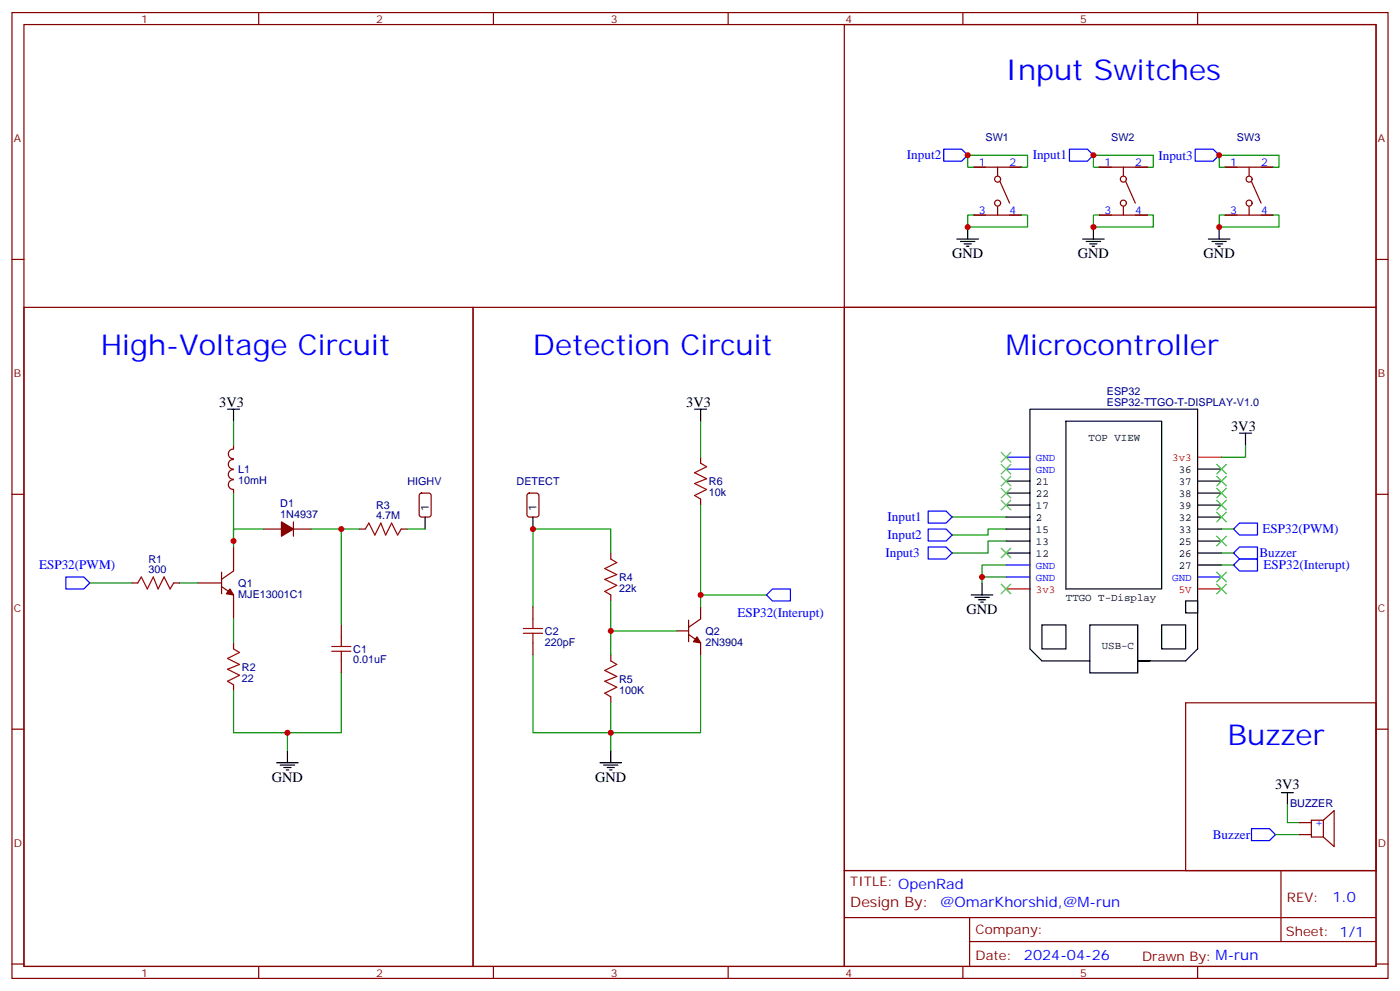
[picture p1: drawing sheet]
<svg xmlns="http://www.w3.org/2000/svg" width="412mm" height="292mm" viewBox="0 0 412 292" stroke-linecap="round" stroke-linejoin="round" font-family="sans-serif">
<g fill="none" stroke="#870000" stroke-width=".35">
<path d="M3.5 3.7h405.4v284.3h-405.4zM7.1 7.2h398.2v277.3h-398.2zM76.2 3.7v3.5M145.3 3.7v3.5M214.5 3.7v3.5M248.7 7.2h156.6v83.3h-156.6zM283.6 3.7v3.5M352.8 3.7v3.5M286.8 49.2h14.1M293.9 49.2v2.5M294.6 53.4l2.8 6.4M323.8 49.2h14.2"/>
<path d="M330.9 49.2v2.5M331.6 53.4l2.8 6.4M360.9 49.2h14.1M367.9 49.2v2.5M368.7 53.4l2.8 6.4M3.5 76.4h3.6M286.8 63.3h14.1M293.9 60.9v2.4M323.8 63.3h14.2M330.9 60.9v2.4M360.9 63.3h14.1M367.9 60.9v2.4"/>
<path d="M405.3 76.4h3.6M7.1 90.5h132.2v194h-132.2zM139.3 90.5h109.4v194h-109.4zM248.7 90.5h156.6v165.8h-156.6zM68.8 138.3a1.41 1.41 0 0 0-1.5 1.4 1.41 1.41 0 0 0 1.5 1.4M68.8 135.3a1.41 1.41 0 0 0-1.5 1.4 1.41 1.41 0 0 0 1.5 1.4M68.8 132.2a1.41 1.41 0 0 0-1.5 1.4 1.41 1.41 0 0 0 1.5 1.4M68.8 131.1v1M206.4 134.6v1.7M3.5 145.5h3.6M68.8 141.3a1.41 1.41 0 0 0-1.5 1.4 1.41 1.41 0 0 0 1.5 1.4M68.8 144.1v1.1"/>
<path d="M77.6 155.8h5.3M86.4 153.6v4.3M86.4 155.8h5.3M105.8 155.8h1.8M118.2 155.8h1.7M123.7 145.4l.5-.2h2.1l.6 .4 .1 5.9-.5 .7h-2.3l-.7-.4v-5.9zM155.5 145.4l.4-.2h2.1l.7 .4v5.9l-.4 .7h-2.4l-.6-.4-.1-5.9zM206.4 146.9v1.8M405.3 145.5h3.6M38.8 171.6h1.8M51.2 171.6h1.7M58.2 171.6h7.1"/>
<path d="M65.3 172.7l3.5 2.5v7M65.3 168.5v6.3M68.8 161v7.1l-3.5 2.5M157 178.7v3.5M179.9 162.8v1.8M179.9 175.2v1.7M206.4 178.7v3.5l-3.6 2.5M68.8 189.3v1.7M100.5 184v3.5M100.5 194.6v3.5M157 189.3v3.5M179.9 192.8v1.8"/>
<path d="M199.3 185.7h3.5M202.8 186.8l3.6 2.5v3.5M202.8 182.6v6.3M3.5 214.7h3.6M68.8 201.6v1.8M179.9 205.1v1.8M349.2 206.9h56.1v49.4h-56.1zM405.3 214.7h3.6M248.7 256.3h156.6v28.2h-156.6zM377.3 256.3v20.9M382.8 245.7h3.5M382.8 242.2h3.5"/>
<path d="M389.8 241.5h-3.5v4.9h3.5M389.8 241.5v4.9M389.8 241.5l3.2-2.8v10.5l-3.2-2.8M248.7 270.1h156.5M285.6 277.2h119.6M285.6 270.1v14.2M3.5 283.8h3.6M76.2 284.5v3.5M145.3 284.5v3.5M214.5 284.5v3.5M283.6 284.5v3.5M352.8 284.5v3.5"/>
<path d="M405.3 283.8h3.6"/>
<circle cx="293.9" cy="52.7" r=".88"/>
<circle cx="293.9" cy="59.8" r=".88"/>
<circle cx="330.9" cy="59.8" r=".88"/>
<circle cx="330.9" cy="52.7" r=".88"/>
<circle cx="367.9" cy="52.7" r=".88"/>
<circle cx="367.9" cy="59.8" r=".88"/>
</g>
<g fill="none" stroke="#00f" stroke-width=".35">
<path d="M278 43.9h5.3l1.7 1.8-1.7 1.7h-5.3zM315 43.9h5.3l1.8 1.8-1.8 1.7h-5.3zM352.1 43.9h5.3l1.7 1.8-1.7 1.7h-5.3zM296.3 138.1h7.1M296.3 134.6h7.1M273.4 150.5h5.3l1.8 1.7-1.8 1.8h-5.3zM273.4 155.8h5.3l1.8 1.7-1.8 1.8h-5.3zM363.4 155.8l1.7-1.8h5.3v3.5h-5.3zM19.4 169.9h5.3l1.8 1.7-1.8 1.8h-5.3zM225.8 175.2l1.7-1.8h5.3v3.5h-5.3zM273.4 161h5.3l1.8 1.8-1.8 1.8h-5.3zM296.3 169.9h7.1"/>
<path d="M296.3 166.3h7.1M352.8 169.9h7M363.4 162.8l1.7-1.8h5.3v3.6h-5.3zM365.1 164.6h5.3v3.5h-5.3l-1.7-1.8zM368.7 243.9h5.2l1.8 1.8-1.8 1.8h-5.2z"/>
</g>
<g fill="none" stroke="#a10000" stroke-width=".35">
<path d="M206.4 136.3l1.7 1.1-3.5 1.8 3.5 1.7-3.5 1.4 3.5 1.8-3.5 1.8 1.8 1M107.6 155.8l1.1-1.8 1.7 3.5 1.8-3.5 1.4 3.5 1.8-3.5 1.7 3.5 1.1-1.7M40.6 171.6l1-1.7 1.8 3.5 1.8-3.5 1.4 3.5 1.7-3.5 1.8 3.5 1.1-1.8M179.9 164.6l1.8 1-3.5 1.8 3.5 1.8-3.5 1.4 3.5 1.7-3.5 1.8 1.7 1.1M68.8 191l1.8 1.1-3.6 1.8 3.6 1.7-3.6 1.4 3.6 1.8-3.6 1.8 1.8 1M97.7 191.7h5.7M97.7 190.3h5.7M100.5 187.5v2.8M100.5 191.7v2.9M154.2 186.4h5.6M154.2 185h5.6M157 182.2v2.8"/>
<path d="M157 186.4v2.9M179.9 194.6l1.8 1-3.5 1.8 3.5 1.7-3.5 1.5 3.5 1.7-3.5 1.8 1.7 1"/>
</g>
<g fill="none" stroke="#000" stroke-width=".35">
<path d="M281.9 70.4h6.3M282.9 71.1h4.3M284 71.8h2.1M284.7 72.5h.7M285 66.9v3.5M318.9 70.4h6.4M320 71.1h4.2M321 71.8h2.1M321.7 72.5h.7M322.1 66.9v3.5M356 70.4h6.3M357 71.1h4.2"/>
<path d="M358.1 71.8h2.1M358.8 72.5h.7M359.1 66.9v3.5M67 120.5h3.6M68.8 120.5v3.5M204.6 120.5h3.5M206.4 120.5v3.5M314 124h28.2v49.4h-28.2zM352.8 138.1h7M365.1 127.5h3.6M366.9 127.5v3.6M125.2 152.2v3.6"/>
<path d="M157 152.2v3.6M296.3 159.3h7.1M296.3 155.8h7.1M296.3 152.2h7.1M296.3 148.7h7.1M296.3 145.2h7.1M296.3 141.6h7.1M352.8 159.3h7M352.8 155.8h7M352.8 152.2h7M352.8 148.7h7M352.8 145.2h7"/>
<path d="M352.8 141.6h7M286.1 175.2h6.4M287.2 175.9h4.2M288.2 176.6h2.1M288.9 177.3h.7M289.3 171.6v3.6M296.3 162.8h7.1M349.2 176.9h3.6v3.5h-3.6zM352.8 166.3h7M352.8 162.8h7M306.9 184h7.1v7h-7.1zM321 184h14.1v14.1h-14.1z"/>
<path d="M321 194.6h-14.1l-3.5-3.6v-70.5h49.4v70.5l-3.6 3.6h-14.1h3.6M342.2 184h7v7h-7zM81.5 224.5h6.3M82.5 225.2h4.3M83.6 226h2.1M84.3 226.7h.7M84.7 221v3.5M176.7 224.5h6.4M177.8 225.2h4.2M178.9 226h2.1M179.6 226.7h.7M179.9 221v3.5"/>
<path d="M377.5 233.4h3.5M379.2 233.4v3.5"/>
</g>
<g fill="none" stroke="#008700" stroke-width=".35">
<path d="M286.8 49.2h-1.8v-3.5h17.7v3.5h-1.8M323.8 49.2h-1.7v-3.5h17.6v3.5h-1.7M360.9 49.2h-1.8v-3.5h17.7v3.5h-1.8M286.8 63.3h-1.8v3.6h17.7v-3.6h-1.8M323.8 63.3h-1.7v3.6h17.6v-3.6h-1.7M360.9 63.3h-1.8v3.6h17.7v-3.6h-1.8M68.8 124v7.1M206.4 124v10.6M366.9 131.1v3.5h-7.1M68.8 145.2v15.8M77.6 155.8h-8.8v3.5M91.7 155.8h8.8v28.2"/>
<path d="M100.5 155.8h5.3M119.9 155.8h5.3M206.4 148.7v30M280.5 152.2h15.8M296.3 155.8h-5.3v1.7h-10.5M296.3 159.3h-5.3v3.5h-10.5M359.8 155.8h3.6M26.5 171.6h12.3M52.9 171.6h5.3M179.9 162.8v-7h-22.9v22.9M179.9 176.9v8.8h19.4M206.4 175.2h19.4"/>
<path d="M296.3 169.9h-7v1.7M296.3 166.3h-7v3.6M359.8 166.3h3.6M359.8 162.8h3.6M68.8 182.2v7.1M100.5 198.1v17.6h-31.7v-12.3M157 192.8v22.9h22.9v5.3M179.9 185.7v7.1M206.4 192.8v22.9h-26.5v-8.8M84.7 215.7v5.3M379.2 236.9v5.3h3.6M375.7 245.7h7.1"/>
</g>
<g fill="#870000" stroke="#870000" stroke-width=".35">
<path d="M67.7 173.4l1.1 1.8-2.1-.4z"/>
<path d="M82.9 153.6l3.5 2.2-3.5 2.1z"/>
<path d="M205.3 187.5l1.1 1.8-2.1-.4z"/>
</g>
<path d="M352.8 134.6h7M296.3 173.4h7.1M352.8 173.4h7" fill="none" stroke="#f00" stroke-width=".35"/>
<g fill="none" stroke="#3c3" stroke-width=".35">
<path d="M294.9 136.7l2.8 2.8M294.9 133.2l2.8 2.8M297.7 136.7l-2.8 2.8M297.7 133.2l-2.8 2.8M358.4 136.7l2.8 2.8M361.2 136.7l-2.8 2.8M294.9 140.2l2.8 2.9M294.9 143.8l2.8 2.8M294.9 147.3l2.8 2.8M297.7 140.2l-2.8 2.9M297.7 143.8l-2.8 2.8M297.7 147.3l-2.8 2.8"/>
<path d="M358.4 140.2l2.8 2.9M358.4 143.8l2.8 2.8M358.4 147.3l2.8 2.8M358.4 150.8l2.8 2.8M358.4 157.9l2.8 2.8M361.2 140.2l-2.8 2.9M361.2 143.8l-2.8 2.8M361.2 147.3l-2.8 2.8M361.2 150.8l-2.8 2.8M361.2 157.9l-2.8 2.8M294.9 161.4l2.8 2.8M294.9 172l2.8 2.8"/>
<path d="M297.7 161.4l-2.8 2.8M297.7 172l-2.8 2.8M358.4 168.5l2.8 2.8M358.4 172l2.8 2.8M361.2 168.5l-2.8 2.8M361.2 172l-2.8 2.8"/>
</g>
<g fill="#c00">
<circle cx="68.8" cy="159.3" r=".88"/>
<circle cx="206.4" cy="175.2" r=".88"/>
<circle cx="179.9" cy="185.7" r=".88"/>
<circle cx="179.9" cy="215.7" r=".88"/>
<circle cx="285" cy="66.9" r=".88"/>
<circle cx="322.1" cy="66.9" r=".88"/>
<circle cx="359.1" cy="66.9" r=".88"/>
<circle cx="359.1" cy="45.7" r=".88"/>
<circle cx="322.1" cy="45.7" r=".88"/>
<circle cx="285" cy="45.7" r=".88"/>
<circle cx="157" cy="155.8" r=".88"/>
<circle cx="289.3" cy="169.9" r=".88"/>
<circle cx="100.5" cy="155.8" r=".88"/>
<circle cx="84.7" cy="215.7" r=".88"/>
</g>
<g font-size="8.5" fill="#00f">
<text x="296.3" y="23.5">Input Switches</text>
<text x="29.7" y="104.6">High-Voltage Circuit</text>
<text x="157" y="104.6">Detection Circuit</text>
<text x="296.3" y="104.6">Microcontroller</text>
<text x="361.6" y="219.3">Buzzer</text>
</g>
<g font-size="4.2">
<text x="280.5" y="76">GND</text>
<text x="317.5" y="76">GND</text>
<text x="354.5" y="76">GND</text>
<text x="64.6" y="119.8">3V3</text>
<text x="202.1" y="119.8">3V3</text>
<text x="362.7" y="126.8">3V3</text>
<text x="284.7" y="180.8">GND</text>
<text x="80.1" y="230.2">GND</text>
<text x="175.3" y="230.2">GND</text>
<text x="375.6" y="232.3">3V3</text>
</g>
<text font-size="4.2" fill="#800" x="250.5" y="266.9">Design By:</text>
<g font-size="4.2" fill="#00f">
<text x="276.9" y="266.9">@OmarKhorshid,@M-run</text>
<text x="392.5" y="265.6">1.0</text>
<text x="301.6" y="282.8">2024-04-26</text>
</g>
<g font-size="3.9" fill="#00f">
<text x="267.2" y="47">Input2</text>
<text x="304.2" y="47">Input1</text>
<text x="341.2" y="47">Input3</text>
<text x="261.4" y="153.5">Input1</text>
<text x="261.4" y="158.8">Input2</text>
<text x="371.9" y="157.1">ESP32(PWM)</text>
<text x="11.5" y="167.6">ESP32(PWM)</text>
<text x="260.8" y="164.1">Input3</text>
<text x="371" y="164">Buzzer</text>
<text x="372.2" y="167.6">ESP32(Interupt)</text>
<text x="217.2" y="181.7">ESP32(Interupt)</text>
<text x="357.3" y="247.1">Buzzer</text>
</g>
<g font-size="3.9" fill="#800">
<text x="250.5" y="260.9">TITLE: OpenRad</text>
<text x="379.1" y="265.6">REV:</text>
<text x="287.4" y="275.1">Company:</text>
<text x="378.7" y="275.7">Sheet: 1/1</text>
<text x="287.4" y="282.8">Date:</text>
<text x="336.4" y="282.8">Drawn By: M-run</text>
</g>
<g font-size="3.2" fill="#800">
<text x="41.6" y="6.7">1</text>
<text x="110.8" y="6.7">2</text>
<text x="179.9" y="6.7">3</text>
<text x="249.1" y="6.7">4</text>
<text x="318.2" y="6.7">5</text>
<text x="4.1" y="41.8">A</text>
<text x="405.9" y="41.8">A</text>
<text x="4.1" y="110.9">B</text>
<text x="405.9" y="110.9">B</text>
<text x="4.1" y="180.1">C</text>
<text x="405.9" y="180.1">C</text>
<text x="4.1" y="249.2">D</text>
<text x="405.9" y="249.2">D</text>
<text x="41.6" y="287.5">1</text>
<text x="110.8" y="287.5">2</text>
<text x="179.9" y="287.5">3</text>
<text x="249.1" y="287.5">4</text>
<text x="318.2" y="287.5">5</text>
</g>
<g font-size="3.2" fill="#000080">
<text x="290.3" y="41.4">SW1</text>
<text x="327.3" y="41.4">SW2</text>
<text x="364.4" y="41.4">SW3</text>
<text x="326.1" y="119.4">ESP32-TTGO-T-DISPLAY-V1.0</text>
<text x="326.1" y="116.2">ESP32</text>
<text x="70.2" y="142.4">10mH</text>
<text x="70.2" y="139.3">L1</text>
<text x="120" y="142.8">HIGHV</text>
<text x="152.2" y="142.8">DETECT</text>
<text x="208.8" y="142.8">R6</text>
<text x="82.6" y="149.4">D1</text>
<text x="110.8" y="149.8">R3</text>
<text x="208.8" y="146">10k</text>
<text x="82.6" y="152.6">1N4937</text>
<text x="110.8" y="152.9">4.7M</text>
<text x="43.8" y="165.6">R1</text>
<text x="43.8" y="168.8">300</text>
<text x="70.2" y="172.8">Q1</text>
<text x="182.4" y="171">R4</text>
<text x="70.2" y="175.9">MJE13001C1</text>
<text x="182.4" y="174.2">22k</text>
<text x="160.5" y="190">220pF</text>
<text x="160.5" y="186.9">C2</text>
<text x="207.8" y="190.1">2N3904</text>
<text x="207.8" y="186.9">Q2</text>
<text x="71.3" y="197.5">R2</text>
<text x="104.1" y="195.3">0.01uF</text>
<text x="104.1" y="192.2">C1</text>
<text x="71.3" y="200.6">22</text>
<text x="182.4" y="201">R5</text>
<text x="182.4" y="204.2">100K</text>
<text x="380" y="237.6">BUZZER</text>
</g>
<g font-size="3.2" fill="#00f">
<text x="288.3" y="48.9">1</text>
<text x="297.4" y="48.9">2</text>
<text x="325.4" y="48.9">1</text>
<text x="334.4" y="48.9">2</text>
<text x="362.4" y="48.9">1</text>
<text x="371.5" y="48.9">2</text>
<text x="288.3" y="63">3</text>
<text x="297.4" y="63">4</text>
<text x="325.4" y="63">3</text>
<text x="334.4" y="63">4</text>
<text x="362.4" y="63">3</text>
<text x="371.5" y="63">4</text>
<text x="305.2" y="135.6">GND</text>
<text x="305.2" y="139.2">GND</text>
<text x="305.2" y="167.4">GND</text>
<text x="305.2" y="170.9">GND</text>
<text x="345.3" y="170.9">GND</text>
<text x="387.3" y="243.2">+</text>
</g>
<g font-size="3.2">
<text x="320.7" y="129.8">TOP VIEW</text>
<text x="305.2" y="142.7">21</text>
<text x="347.2" y="142.7">37</text>
<text x="347.2" y="139.2">36</text>
<text x="305.2" y="149.8">17</text>
<text x="305.2" y="146.2">22</text>
<text x="347.2" y="149.8">39</text>
<text x="347.2" y="146.2">38</text>
<text x="126.3" y="150.5" transform="rotate(-90 126.3 150.5)">1</text>
<text x="158" y="150.5" transform="rotate(-90 158 150.5)">1</text>
<text x="305.2" y="153.3">2</text>
<text x="347.2" y="153.3">32</text>
<text x="305.2" y="160.3">13</text>
<text x="305.2" y="156.8">15</text>
<text x="347.2" y="160.3">25</text>
<text x="347.2" y="156.8">33</text>
<text x="305.2" y="163.9">12</text>
<text x="347.2" y="167.4">27</text>
<text x="347.2" y="163.9">26</text>
<text x="314" y="176.9">TTGO T-Display</text>
<text x="324.6" y="191">USB-C</text>
</g>
<g font-size="3.2" fill="#f00">
<text x="345.3" y="135.6">3v3</text>
<text x="305.2" y="174.4">3v3</text>
<text x="347.2" y="174.4">5V</text>
</g>
</svg>
